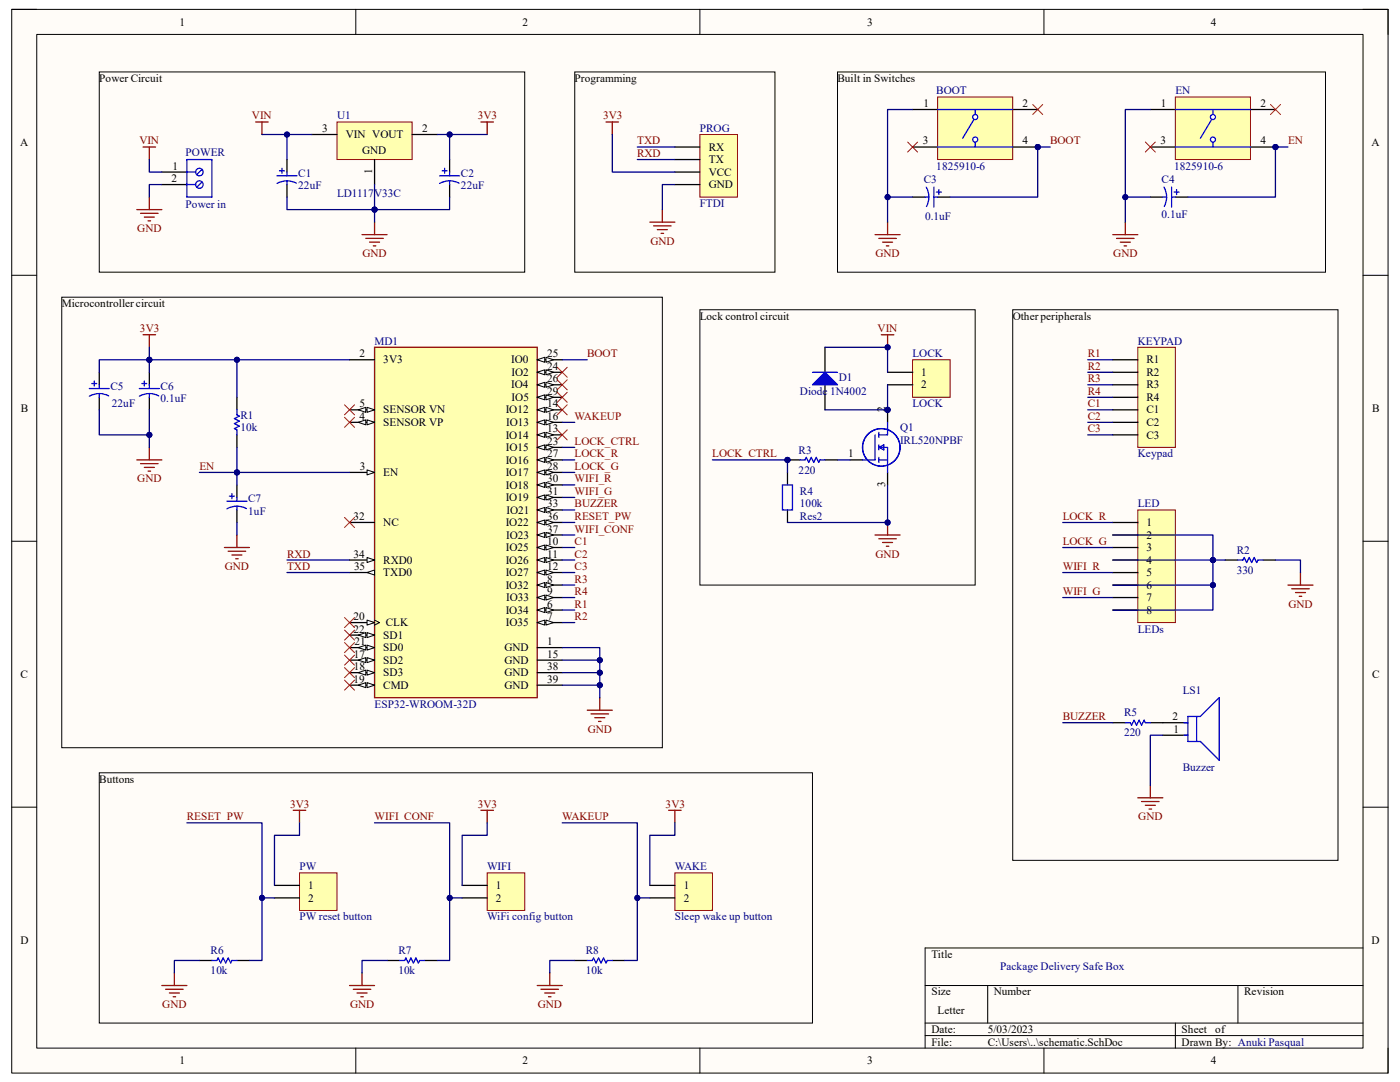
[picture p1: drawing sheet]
<svg xmlns="http://www.w3.org/2000/svg" width="279mm" height="216mm" viewBox="0 0 279 216" stroke-linecap="round" stroke-linejoin="round" font-family="sans-serif">
<path d="M2.3 1.9h274.7v212.2h-274.7z" fill-rule="evenodd" fill="#fffcf8"/>
<path d="M2.3 1.9h274.7v212.2h-274.7z" fill="none" stroke="#000" stroke-width=".2"/>
<path d="M7.3 6.9h264.7v202.2h-264.7z" fill-rule="evenodd" fill="#fffcf8"/>
<g fill="none" stroke="#000" stroke-width=".2">
<path d="M2.3 1.9h5M7.3 6.9h264.7v202.2h-264.7zM71 1.9v5M139.7 1.9v5M208.3 1.9v5M272 1.9h5v5M2.3 54.9h5M272 54.9h5M2.3 108h5M272 108h5M2.3 161.1h5M272 161.1h5"/>
<path d="M184.6 196.6h87.4M197.1 196.6v7.5M247.1 196.6v7.5M272 189.2h-87.4v19.9M71 209.1v5M139.7 209.1v5M184.6 204.1h87.4M184.6 206.6h87.4M208.3 209.1v5M234.6 204.1v5M277 209.1v5"/>
</g>
<path d="M74.8 69.3h32.4v69.9h-32.4z" fill-rule="evenodd" fill="#ffffb0"/>
<path d="M74.8 69.3h32.4v69.9h-32.4z" fill="none" stroke="#800000" stroke-width=".25"/>
<path d="M69.8 71.8h5M69.8 81.8h5" fill="none" stroke="#000" stroke-width=".25"/>
<path d="M73.2 81.3l1.6 .5-1.6 .5z" fill="#f8fcff"/>
<path d="M73.2 81.3l1.6 .5-1.6 .5z" fill="none" stroke="#000" stroke-width=".2"/>
<path d="M71.5 81.8l1.5-.5v1z" fill="#f8fcff"/>
<path d="M71.5 81.8l1.5-.5v1z" fill="none" stroke="#000" stroke-width=".2"/>
<path d="M69.8 84.3h5" fill="none" stroke="#000" stroke-width=".25"/>
<path d="M73.2 83.8l1.6 .5-1.6 .5z" fill="#f8fcff"/>
<path d="M73.2 83.8l1.6 .5-1.6 .5z" fill="none" stroke="#000" stroke-width=".2"/>
<path d="M71.5 84.3l1.5-.5v1z" fill="#f8fcff"/>
<path d="M71.5 84.3l1.5-.5v1z" fill="none" stroke="#000" stroke-width=".2"/>
<path d="M107.2 71.8h5" fill="none" stroke="#000" stroke-width=".25"/>
<path d="M107.2 71.8l1.5-.5v1z" fill="#f8fcff"/>
<path d="M107.2 71.8l1.5-.5v1z" fill="none" stroke="#000" stroke-width=".2"/>
<path d="M109 71.3l1.5 .5-1.5 .5z" fill="#f8fcff"/>
<path d="M109 71.3l1.5 .5-1.5 .5z" fill="none" stroke="#000" stroke-width=".2"/>
<path d="M107.2 74.3h5" fill="none" stroke="#000" stroke-width=".25"/>
<path d="M107.2 74.3l1.5-.5v1z" fill="#f8fcff"/>
<path d="M107.2 74.3l1.5-.5v1z" fill="none" stroke="#000" stroke-width=".2"/>
<path d="M109 73.8l1.5 .5-1.5 .5z" fill="#f8fcff"/>
<path d="M109 73.8l1.5 .5-1.5 .5z" fill="none" stroke="#000" stroke-width=".2"/>
<path d="M107.2 76.8h5" fill="none" stroke="#000" stroke-width=".25"/>
<path d="M107.2 76.8l1.5-.5v1z" fill="#f8fcff"/>
<path d="M107.2 76.8l1.5-.5v1z" fill="none" stroke="#000" stroke-width=".2"/>
<path d="M109 76.3l1.5 .5-1.5 .5z" fill="#f8fcff"/>
<path d="M109 76.3l1.5 .5-1.5 .5z" fill="none" stroke="#000" stroke-width=".2"/>
<path d="M107.2 79.3h5" fill="none" stroke="#000" stroke-width=".25"/>
<path d="M107.2 79.3l1.5-.5v1z" fill="#f8fcff"/>
<path d="M107.2 79.3l1.5-.5v1z" fill="none" stroke="#000" stroke-width=".2"/>
<path d="M109 78.8l1.5 .5-1.5 .5z" fill="#f8fcff"/>
<path d="M109 78.8l1.5 .5-1.5 .5z" fill="none" stroke="#000" stroke-width=".2"/>
<path d="M107.2 81.8h5" fill="none" stroke="#000" stroke-width=".25"/>
<path d="M107.2 81.8l1.5-.5v1z" fill="#f8fcff"/>
<path d="M107.2 81.8l1.5-.5v1z" fill="none" stroke="#000" stroke-width=".2"/>
<path d="M109 81.3l1.5 .5-1.5 .5z" fill="#f8fcff"/>
<path d="M109 81.3l1.5 .5-1.5 .5z" fill="none" stroke="#000" stroke-width=".2"/>
<path d="M107.2 84.3h5" fill="none" stroke="#000" stroke-width=".25"/>
<path d="M107.2 84.3l1.5-.5v1z" fill="#f8fcff"/>
<path d="M107.2 84.3l1.5-.5v1z" fill="none" stroke="#000" stroke-width=".2"/>
<path d="M109 83.8l1.5 .5-1.5 .5z" fill="#f8fcff"/>
<path d="M109 83.8l1.5 .5-1.5 .5z" fill="none" stroke="#000" stroke-width=".2"/>
<path d="M107.2 86.8h5" fill="none" stroke="#000" stroke-width=".25"/>
<path d="M107.2 86.8l1.5-.5v1z" fill="#f8fcff"/>
<path d="M107.2 86.8l1.5-.5v1z" fill="none" stroke="#000" stroke-width=".2"/>
<path d="M109 86.3l1.5 .5-1.5 .5z" fill="#f8fcff"/>
<path d="M109 86.3l1.5 .5-1.5 .5z" fill="none" stroke="#000" stroke-width=".2"/>
<path d="M107.2 89.3h5" fill="none" stroke="#000" stroke-width=".25"/>
<path d="M107.2 89.3l1.5-.5v1z" fill="#f8fcff"/>
<path d="M107.2 89.3l1.5-.5v1z" fill="none" stroke="#000" stroke-width=".2"/>
<path d="M109 88.8l1.5 .5-1.5 .5z" fill="#f8fcff"/>
<path d="M109 88.8l1.5 .5-1.5 .5z" fill="none" stroke="#000" stroke-width=".2"/>
<path d="M107.2 91.8h5" fill="none" stroke="#000" stroke-width=".25"/>
<path d="M107.2 91.8l1.5-.5v1z" fill="#f8fcff"/>
<path d="M107.2 91.8l1.5-.5v1z" fill="none" stroke="#000" stroke-width=".2"/>
<path d="M109 91.3l1.5 .5-1.5 .5z" fill="#f8fcff"/>
<path d="M109 91.3l1.5 .5-1.5 .5z" fill="none" stroke="#000" stroke-width=".2"/>
<path d="M107.2 94.3h5" fill="none" stroke="#000" stroke-width=".25"/>
<path d="M107.2 94.3l1.5-.5v1z" fill="#f8fcff"/>
<path d="M107.2 94.3l1.5-.5v1z" fill="none" stroke="#000" stroke-width=".2"/>
<path d="M109 93.8l1.5 .5-1.5 .5z" fill="#f8fcff"/>
<path d="M109 93.8l1.5 .5-1.5 .5z" fill="none" stroke="#000" stroke-width=".2"/>
<path d="M107.2 96.8h5" fill="none" stroke="#000" stroke-width=".25"/>
<path d="M107.2 96.8l1.5-.5v1z" fill="#f8fcff"/>
<path d="M107.2 96.8l1.5-.5v1z" fill="none" stroke="#000" stroke-width=".2"/>
<path d="M109 96.3l1.5 .5-1.5 .5z" fill="#f8fcff"/>
<path d="M109 96.3l1.5 .5-1.5 .5z" fill="none" stroke="#000" stroke-width=".2"/>
<path d="M107.2 99.3h5" fill="none" stroke="#000" stroke-width=".25"/>
<path d="M107.2 99.3l1.5-.5v1z" fill="#f8fcff"/>
<path d="M107.2 99.3l1.5-.5v1z" fill="none" stroke="#000" stroke-width=".2"/>
<path d="M109 98.8l1.5 .5-1.5 .5z" fill="#f8fcff"/>
<path d="M109 98.8l1.5 .5-1.5 .5z" fill="none" stroke="#000" stroke-width=".2"/>
<path d="M107.2 101.8h5" fill="none" stroke="#000" stroke-width=".25"/>
<path d="M107.2 101.8l1.5-.5v1z" fill="#f8fcff"/>
<path d="M107.2 101.8l1.5-.5v1z" fill="none" stroke="#000" stroke-width=".2"/>
<path d="M109 101.3l1.5 .5-1.5 .5z" fill="#f8fcff"/>
<path d="M109 101.3l1.5 .5-1.5 .5z" fill="none" stroke="#000" stroke-width=".2"/>
<path d="M107.2 104.3h5" fill="none" stroke="#000" stroke-width=".25"/>
<path d="M107.2 104.3l1.5-.5v.9z" fill="#f8fcff"/>
<path d="M107.2 104.3l1.5-.5v.9z" fill="none" stroke="#000" stroke-width=".2"/>
<path d="M109 103.8l1.5 .5-1.5 .4z" fill="#f8fcff"/>
<path d="M109 103.8l1.5 .5-1.5 .4z" fill="none" stroke="#000" stroke-width=".2"/>
<path d="M107.2 106.7h5" fill="none" stroke="#000" stroke-width=".25"/>
<path d="M107.2 106.7l1.5-.4v.9z" fill="#f8fcff"/>
<path d="M107.2 106.7l1.5-.4v.9z" fill="none" stroke="#000" stroke-width=".2"/>
<path d="M109 106.3l1.5 .4-1.5 .5z" fill="#f8fcff"/>
<path d="M109 106.3l1.5 .4-1.5 .5z" fill="none" stroke="#000" stroke-width=".2"/>
<path d="M107.2 109.2h5" fill="none" stroke="#000" stroke-width=".25"/>
<path d="M107.2 109.2l1.5-.5v1z" fill="#f8fcff"/>
<path d="M107.2 109.2l1.5-.5v1z" fill="none" stroke="#000" stroke-width=".2"/>
<path d="M109 108.7l1.5 .5-1.5 .5z" fill="#f8fcff"/>
<path d="M109 108.7l1.5 .5-1.5 .5z" fill="none" stroke="#000" stroke-width=".2"/>
<path d="M107.2 111.7h5" fill="none" stroke="#000" stroke-width=".25"/>
<path d="M107.2 111.7l1.5-.5v1z" fill="#f8fcff"/>
<path d="M107.2 111.7l1.5-.5v1z" fill="none" stroke="#000" stroke-width=".2"/>
<path d="M109 111.2l1.5 .5-1.5 .5z" fill="#f8fcff"/>
<path d="M109 111.2l1.5 .5-1.5 .5z" fill="none" stroke="#000" stroke-width=".2"/>
<path d="M107.2 114.2h5" fill="none" stroke="#000" stroke-width=".25"/>
<path d="M107.2 114.2l1.5-.5v1z" fill="#f8fcff"/>
<path d="M107.2 114.2l1.5-.5v1z" fill="none" stroke="#000" stroke-width=".2"/>
<path d="M109 113.7l1.5 .5-1.5 .5z" fill="#f8fcff"/>
<path d="M109 113.7l1.5 .5-1.5 .5z" fill="none" stroke="#000" stroke-width=".2"/>
<path d="M107.2 116.7h5" fill="none" stroke="#000" stroke-width=".25"/>
<path d="M107.2 116.7l1.5-.5v1z" fill="#f8fcff"/>
<path d="M107.2 116.7l1.5-.5v1z" fill="none" stroke="#000" stroke-width=".2"/>
<path d="M109 116.2l1.5 .5-1.5 .5z" fill="#f8fcff"/>
<path d="M109 116.2l1.5 .5-1.5 .5z" fill="none" stroke="#000" stroke-width=".2"/>
<path d="M107.2 119.2h5" fill="none" stroke="#000" stroke-width=".25"/>
<path d="M107.2 119.2l1.5-.5v1z" fill="#f8fcff"/>
<path d="M107.2 119.2l1.5-.5v1z" fill="none" stroke="#000" stroke-width=".2"/>
<path d="M109 118.7l1.5 .5-1.5 .5z" fill="#f8fcff"/>
<path d="M109 118.7l1.5 .5-1.5 .5z" fill="none" stroke="#000" stroke-width=".2"/>
<path d="M107.2 121.7h5" fill="none" stroke="#000" stroke-width=".25"/>
<path d="M107.2 121.7l1.5-.5v1z" fill="#f8fcff"/>
<path d="M107.2 121.7l1.5-.5v1z" fill="none" stroke="#000" stroke-width=".2"/>
<path d="M109 121.2l1.5 .5-1.5 .5z" fill="#f8fcff"/>
<path d="M109 121.2l1.5 .5-1.5 .5z" fill="none" stroke="#000" stroke-width=".2"/>
<path d="M107.2 124.2h5" fill="none" stroke="#000" stroke-width=".25"/>
<path d="M107.2 124.2l1.5-.5v1z" fill="#f8fcff"/>
<path d="M107.2 124.2l1.5-.5v1z" fill="none" stroke="#000" stroke-width=".2"/>
<path d="M109 123.7l1.5 .5-1.5 .5z" fill="#f8fcff"/>
<path d="M109 123.7l1.5 .5-1.5 .5z" fill="none" stroke="#000" stroke-width=".2"/>
<path d="M69.8 94.3h5" fill="none" stroke="#000" stroke-width=".25"/>
<path d="M73.3 93.8l1.5 .5-1.5 .5z" fill="#f8fcff"/>
<path d="M73.3 93.8l1.5 .5-1.5 .5z" fill="none" stroke="#000" stroke-width=".2"/>
<path d="M69.8 104.3h5M69.8 111.7h5" fill="none" stroke="#000" stroke-width=".25"/>
<path d="M73.3 111.2l1.5 .5-1.5 .5z" fill="#f8fcff"/>
<path d="M73.3 111.2l1.5 .5-1.5 .5z" fill="none" stroke="#000" stroke-width=".2"/>
<path d="M69.8 124.2h5" fill="none" stroke="#000" stroke-width=".25"/>
<path d="M73.3 123.7l1.5 .5-1.5 .5z" fill="#f8fcff"/>
<path d="M73.3 123.7l1.5 .5-1.5 .5zM74.8 123.7l1 .5-1 .5" fill="none" stroke="#000" stroke-width=".2"/>
<path d="M69.8 136.7h5" fill="none" stroke="#000" stroke-width=".25"/>
<path d="M73.3 136.2l1.5 .5-1.5 .5z" fill="#f8fcff"/>
<path d="M73.3 136.2l1.5 .5-1.5 .5z" fill="none" stroke="#000" stroke-width=".2"/>
<path d="M71.5 136.7l1.5-.5v1z" fill="#f8fcff"/>
<path d="M71.5 136.7l1.5-.5v1z" fill="none" stroke="#000" stroke-width=".2"/>
<path d="M69.8 126.7h5" fill="none" stroke="#000" stroke-width=".25"/>
<path d="M73.3 126.2l1.5 .5-1.5 .5z" fill="#f8fcff"/>
<path d="M73.3 126.2l1.5 .5-1.5 .5z" fill="none" stroke="#000" stroke-width=".2"/>
<path d="M71.5 126.7l1.5-.5v1z" fill="#f8fcff"/>
<path d="M71.5 126.7l1.5-.5v1z" fill="none" stroke="#000" stroke-width=".2"/>
<path d="M69.8 129.2h5" fill="none" stroke="#000" stroke-width=".25"/>
<path d="M73.3 128.7l1.5 .5-1.5 .5z" fill="#f8fcff"/>
<path d="M73.3 128.7l1.5 .5-1.5 .5z" fill="none" stroke="#000" stroke-width=".2"/>
<path d="M71.5 129.2l1.5-.5v1z" fill="#f8fcff"/>
<path d="M71.5 129.2l1.5-.5v1z" fill="none" stroke="#000" stroke-width=".2"/>
<path d="M69.8 131.7h5" fill="none" stroke="#000" stroke-width=".25"/>
<path d="M73.3 131.2l1.5 .5-1.5 .5z" fill="#f8fcff"/>
<path d="M73.3 131.2l1.5 .5-1.5 .5z" fill="none" stroke="#000" stroke-width=".2"/>
<path d="M71.5 131.7l1.5-.5v1z" fill="#f8fcff"/>
<path d="M71.5 131.7l1.5-.5v1z" fill="none" stroke="#000" stroke-width=".2"/>
<path d="M69.8 134.2h5" fill="none" stroke="#000" stroke-width=".25"/>
<path d="M73.3 133.7l1.5 .5-1.5 .5z" fill="#f8fcff"/>
<path d="M73.3 133.7l1.5 .5-1.5 .5z" fill="none" stroke="#000" stroke-width=".2"/>
<path d="M71.5 134.2l1.5-.5v1z" fill="#f8fcff"/>
<path d="M71.5 134.2l1.5-.5v1z" fill="none" stroke="#000" stroke-width=".2"/>
<path d="M69.8 114.2h5" fill="none" stroke="#000" stroke-width=".25"/>
<path d="M73.3 114.2l1.5-.5v1z" fill="#f8fcff"/>
<path d="M19.8 14.4h84.9v39.9h-84.9zM73.3 114.2l1.5-.5v1z" fill="none" stroke="#000" stroke-width=".2"/>
<path d="M47.3 79.3v2.5M47.3 86.8v2.5M107.2 129.2h5M107.2 131.7h5M107.2 134.2h5M107.2 136.7h5" fill="none" stroke="#000" stroke-width=".25"/>
<g fill="none" stroke="#800000" stroke-width=".25">
<path d="M51 24.3h2.5M52.3 24.3v2.5M96 24.3h2.5M97.2 24.3v2.5M72.3 46.8h4.9M73 47.6h3.5M73.7 48.3h2M74.5 49.1h.5M74.8 44.3v2.5M28.6 66.8h2.4M29.8 66.8v2.5M27.3 91.8h5"/>
<path d="M28.1 92.5h3.4M28.8 93.3h2M29.6 94h.5M29.8 89.3v2.5M44.8 109.2h5M45.5 110h3.5M46.3 110.7h2M47 111.5h.5M47.3 106.7v2.5M119.7 139.2v2.5M117.2 141.7h5M118 142.5h3.4"/>
<path d="M118.7 143.2h2M119.4 144h.5"/>
</g>
<path d="M47.3 81.8v1l.5 .2-1 .5 1 .5-1 .5 1 .5-1 .5 .5 .3v1" fill="none" stroke="#00f" stroke-width=".25"/>
<path d="M68.8 103.3l2 2M70.8 103.3l-2 2" fill="none" stroke="#f00" stroke-width=".2"/>
<path d="M139.7 26.8h7.5v12.5h-7.5z" fill-rule="evenodd" fill="#ffffb0"/>
<path d="M139.7 26.8h7.5v12.5h-7.5z" fill="none" stroke="#800000" stroke-width=".2"/>
<path d="M134.7 29.3h5M134.7 31.8h5M134.7 34.3h5M134.7 36.8h5" fill="none" stroke="#000" stroke-width=".25"/>
<path d="M120.9 24.3h2.5M122.2 24.3v2.5M129.7 44.3h5M130.4 45.1h3.5M131.2 45.8h2M131.9 46.6h.5M132.2 41.8v2.5M174.6 46.8h5M175.4 47.6h3.5M176.1 48.3h2M176.9 49.1h.5M177.1 44.3v2.5" fill="none" stroke="#800000" stroke-width=".25"/>
<path d="M114.7 14.4h40v39.9h-40z" fill="none" stroke="#000" stroke-width=".2"/>
<circle cx="207.1" cy="29.3" r=".5" fill="#000080"/>
<circle cx="207.1" cy="29.3" r=".5" fill="none" stroke="#000080" stroke-width=".2"/>
<path d="M182.1 21.9h5M182.1 29.3h5M202.1 21.9h5M202.1 29.3h5" fill="none" stroke="#000" stroke-width=".25"/>
<circle cx="207.1" cy="29.3" r=".5" fill="#000080"/>
<circle cx="207.1" cy="29.3" r=".5" fill="none" stroke="#000080" stroke-width=".2"/>
<path d="M187.1 19.4h15v12.4h-15z" fill-rule="evenodd" fill="#ffffb0"/>
<path d="M187.1 19.4h15v12.4h-15z" fill="none" stroke="#800000" stroke-width=".2"/>
<path d="M187.1 21.9h15M187.1 29.3h15M194.6 28.3v1" fill="none" stroke="#00f" stroke-width=".25"/>
<circle cx="194.6" cy="27.8" r=".5" fill="#fff"/>
<circle cx="194.6" cy="27.8" r=".5" fill="none" stroke="#00f" stroke-width=".25"/>
<circle cx="194.6" cy="23.4" r=".5" fill="#fff"/>
<g fill="none" stroke="#00f" stroke-width=".25">
<path d="M194.4 23.8l-2.3 3.8M194.6 21.9v.9"/>
<circle cx="194.6" cy="23.4" r=".5"/>
</g>
<path d="M181.1 28.3l2 2M183.1 28.3l-2 2M206.1 20.8l2 2M208.1 20.8l-2 2" fill="none" stroke="#f00" stroke-width=".2"/>
<path d="M222.1 46.8h5M222.8 47.6h3.5M223.6 48.3h2M224.3 49.1h.5M224.6 44.3v2.5" fill="none" stroke="#800000" stroke-width=".25"/>
<circle cx="254.5" cy="29.3" r=".5" fill="#000080"/>
<circle cx="254.5" cy="29.3" r=".5" fill="none" stroke="#000080" stroke-width=".2"/>
<path d="M229.6 21.9h5M229.6 29.3h5M249.6 21.9h4.9M249.6 29.3h4.9" fill="none" stroke="#000" stroke-width=".25"/>
<circle cx="254.5" cy="29.3" r=".5" fill="#000080"/>
<circle cx="254.5" cy="29.3" r=".5" fill="none" stroke="#000080" stroke-width=".2"/>
<path d="M234.6 19.4h15v12.4h-15z" fill-rule="evenodd" fill="#ffffb0"/>
<path d="M234.6 19.4h15v12.4h-15z" fill="none" stroke="#800000" stroke-width=".2"/>
<path d="M234.6 21.9h15M234.6 29.3h15M242.1 28.3v1" fill="none" stroke="#00f" stroke-width=".25"/>
<circle cx="242.1" cy="27.8" r=".5" fill="#fff"/>
<circle cx="242.1" cy="27.8" r=".5" fill="none" stroke="#00f" stroke-width=".25"/>
<circle cx="242.1" cy="23.4" r=".5" fill="#fff"/>
<g fill="none" stroke="#00f" stroke-width=".25">
<path d="M241.8 23.8l-2.2 3.8M242.1 21.9v.9"/>
<circle cx="242.1" cy="23.4" r=".5"/>
</g>
<g fill="none" stroke="#f00" stroke-width=".2">
<path d="M228.6 28.3l2 2M230.6 28.3l-2 2M253.5 20.8l2 2M255.5 20.8l-2 2M68.8 80.8l2 2M68.8 83.3l2 2M70.8 80.8l-2 2M70.8 83.3l-2 2M68.8 123.2l2 2M68.8 125.7l2 2M68.8 128.2l2 2M68.8 130.7l2 2"/>
<path d="M68.8 133.2l2 2M68.8 135.7l2 2M70.8 123.2l-2 2M70.8 125.7l-2 2M70.8 128.2l-2 2M70.8 130.7l-2 2M70.8 133.2l-2 2M70.8 135.7l-2 2"/>
</g>
<path d="M167.1 14.4h97.4v39.9h-97.4z" fill="none" stroke="#000" stroke-width=".2"/>
<path d="M227.1 69.3h7.5v20h-7.5z" fill-rule="evenodd" fill="#ffffb0"/>
<path d="M227.1 69.3h7.5v20h-7.5z" fill="none" stroke="#800000" stroke-width=".2"/>
<path d="M222.1 71.8h5M222.1 74.3h5M222.1 76.8h5M222.1 79.3h5M222.1 81.8h5M222.1 84.3h5M222.1 86.8h5" fill="none" stroke="#000" stroke-width=".25"/>
<path d="M227.1 101.8h7.5v22.4h-7.5z" fill-rule="evenodd" fill="#ffffb0"/>
<path d="M227.1 101.8h7.5v22.4h-7.5z" fill="none" stroke="#800000" stroke-width=".2"/>
<path d="M222.1 104.3h5M222.1 106.8h5M222.1 109.3h5M222.1 111.7h5M222.1 114.2h5M222.1 116.7h5M222.1 119.2h5M244.6 111.7h2.5M252.1 111.7h2.4M222.1 121.7h5" fill="none" stroke="#000" stroke-width=".25"/>
<path d="M247.1 111.7h1l.2-.5 .5 1 .5-1 .5 1 .5-1 .5 1 .2-.5h1.1" fill="none" stroke="#00f" stroke-width=".25"/>
<path d="M257 116.7h5M257.8 117.5h3.5M258.5 118.2h2M259.3 119h.5M259.5 114.2v2.5" fill="none" stroke="#800000" stroke-width=".25"/>
<circle cx="177.1" cy="81.8" r=".5" fill="#000080"/>
<circle cx="177.1" cy="81.8" r=".5" fill="none" stroke="#000080" stroke-width=".2"/>
<path d="M169.6 91.8h2.5M177.1 81.8v2.5" fill="none" stroke="#000" stroke-width=".25"/>
<circle cx="177.1" cy="81.8" r=".5" fill="#000080"/>
<circle cx="177.1" cy="81.8" r=".5" fill="none" stroke="#000080" stroke-width=".2"/>
<path d="M177.1 94.3v2.5" fill="none" stroke="#000" stroke-width=".25"/>
<g fill="none" stroke="#00f" stroke-width=".25">
<path d="M174.6 86.8v5h-2.5M175.4 89.3h1.7v5M175.4 91.8h1.7M175.4 86.3v1M175.4 88.8v1M175.4 91.3v1M175.4 89.3l1-.5v1zM177.1 84.3v2.5h-1.7"/>
<circle cx="175.9" cy="89.3" r="3.7"/>
</g>
<path d="M175.9 66.8h2.5M177.1 66.8v2.5" fill="none" stroke="#800000" stroke-width=".25"/>
<circle cx="177.1" cy="69.3" r=".5" fill="#000080"/>
<circle cx="177.1" cy="69.3" r=".5" fill="none" stroke="#000080" stroke-width=".2"/>
<path d="M182.1 71.8h7.5v7.5h-7.5z" fill-rule="evenodd" fill="#ffffb0"/>
<path d="M182.1 71.8h7.5v7.5h-7.5z" fill="none" stroke="#800000" stroke-width=".2"/>
<path d="M177.1 74.3h5M177.1 76.8h5" fill="none" stroke="#000" stroke-width=".25"/>
<path d="M174.6 106.8h5M175.4 107.5h3.5M176.1 108.2h2M176.9 109h.5M177.1 104.3v2.5" fill="none" stroke="#800000" stroke-width=".25"/>
<circle cx="177.1" cy="104.3" r=".5" fill="#000080"/>
<circle cx="177.1" cy="104.3" r=".5" fill="none" stroke="#000080" stroke-width=".2"/>
<path d="M157.2 94.3v2.5M157.2 101.8v2.5" fill="none" stroke="#000" stroke-width=".25"/>
<path d="M156.2 96.8h2v5h-2z" fill="none" stroke="#00f" stroke-width=".25"/>
<circle cx="157.2" cy="91.8" r=".5" fill="#000080"/>
<circle cx="157.2" cy="91.8" r=".5" fill="none" stroke="#000080" stroke-width=".2"/>
<path d="M157.2 91.8h2.5" fill="none" stroke="#000" stroke-width=".25"/>
<circle cx="157.2" cy="91.8" r=".5" fill="#000080"/>
<circle cx="157.2" cy="91.8" r=".5" fill="none" stroke="#000080" stroke-width=".2"/>
<g fill="none" stroke="#000" stroke-width=".25">
<path d="M57.3 31.8v2.5M57.3 36.8v2.5M89.7 31.8v2.5M89.7 36.8v2.5M182.1 39.3h2.5M187.1 39.3h2.5M229.6 39.3h2.5M234.6 39.3h2.5M19.8 74.3v2.5M19.8 79.3v2.5M29.8 74.3v2.5M29.8 79.3v2.5"/>
<path d="M47.3 96.8v2.5M164.6 91.8h2.5M47.3 101.8v2.5M222.1 144.2h2.5M229.6 144.2h7.5M232.1 146.7h5M39.8 191.7h2.5M47.3 191.7h2.5M77.2 191.7h2.5M84.7 191.7h2.5"/>
</g>
<g fill="none" stroke="#00f" stroke-width=".25">
<path d="M55.3 35.1h4M55.8 34.1h1M56.3 33.6v1M57.3 36.1l1.1 .2 .8 .2M57.3 36.1l-.9 .1-1.1 .4M57.3 34.3v.8M57.3 36.1v.7M87.7 35.1h4M88.2 34.1h1M88.7 33.6v1M89.7 36.1l.8 .1 1.1 .3M89.7 36.1l-.8 .1-1.1 .4"/>
<path d="M89.7 34.3v.8M89.7 36.1v.7M184.6 39.3h.8M184.8 37.3l.4 .8 .2 1.2M185.4 39.3l-.1 .8-.4 1.1M186.4 39.3h.7M186.4 37.3v4M186.9 38.3h1M187.4 37.8v1M232.1 39.3h.7M232.3 37.3l.3 .8 .2 1.2M232.8 39.3l-.1 .8-.4 1.1"/>
<path d="M233.8 37.3v4M233.8 39.3h.8M234.3 38.3h1M234.8 37.8v1M17.8 77.5h4M18.3 76.5h1M18.8 76v1M19.8 78.5l.8 .1 1.1 .4M19.8 78.5l-1.2 .2-.8 .4M19.8 76.8v.7M19.8 78.5v.8M27.8 77.5h4"/>
<path d="M28.3 76.5h1M28.8 76v1M29.8 78.5l.8 .1 1.1 .4M29.8 78.5l-1.2 .2-.8 .4M29.8 76.8v.7M29.8 78.5v.8M45.8 99h1M46.3 98.5v1M47.3 99.3v.7M159.7 91.8h.9l.3-.5 .5 1 .5-1 .5 1 .5-1 .5 1 .3-.5h.9M45.3 100h4M47.3 101l1.1 .2 .8 .3"/>
<path d="M47.3 101l-1.2 .2-.8 .3M47.3 101v.8M224.6 144.2h1l.2 .5 .5-1 .5 1 .5-1 .5 1 .5-1 .3 .5h1M236.3 146.7h.8M236.3 144.2h.8M237.1 143h2.5l3.7-3.8v12.5l-3.7-3.7h-2.5zM238.8 143v5M42.3 191.7h1l.2-.5 .5 1 .5-1 .5 1 .5-1 .5 1 .3-.5h1M79.7 191.7h1.1l.2-.5 .5 1 .5-1 .5 1 .5-1 .5 1 .2-.5h1"/>
</g>
<path d="M12.3 59.3h119.9v89.9h-119.9zM139.7 61.8h54.9v54.9h-54.9zM202.1 61.8h64.9v109.9h-64.9zM19.8 154.2h142.3v49.9h-142.3z" fill="none" stroke="#000" stroke-width=".2"/>
<g fill="none" stroke="#800000" stroke-width=".25">
<path d="M28.6 29.3h2.4M29.8 29.3v2.5M29.8 39.3v2.5M27.3 41.8h5M28.1 42.6h3.4M28.8 43.3h2M29.6 44.1h.5M227.1 159.2h5M227.8 159.9h3.5M229.6 156.7v2.5M58.5 161.7h2.5M59.8 161.7v2.5"/>
<path d="M96 161.7h2.5M97.2 161.7v2.5M228.6 160.7h2M229.3 161.4h.5M32.3 196.6h5M33.1 197.4h3.4M33.8 198.1h2M34.6 198.9h.5M34.8 194.2v2.4M69.8 196.6h5M70.5 197.4h3.5M71.3 198.1h2"/>
<path d="M72 198.9h.5M72.3 194.2v2.4"/>
</g>
<path d="M111.2 73.3l2 2M111.2 75.8l2 2M111.2 78.3l2 2M113.2 73.3l-2 2M113.2 75.8l-2 2M113.2 78.3l-2 2M111.2 80.8l2 2M111.2 85.8l2 2M113.2 80.8l-2 2M113.2 85.8l-2 2" fill="none" stroke="#f00" stroke-width=".2"/>
<path d="M59.8 174.2h7.5v7.5h-7.5z" fill-rule="evenodd" fill="#ffffb0"/>
<path d="M59.8 174.2h7.5v7.5h-7.5z" fill="none" stroke="#800000" stroke-width=".2"/>
<path d="M54.8 176.7h5M54.8 179.2h5" fill="none" stroke="#000" stroke-width=".25"/>
<path d="M97.2 174.2h7.5v7.5h-7.5z" fill-rule="evenodd" fill="#ffffb0"/>
<path d="M97.2 174.2h7.5v7.5h-7.5z" fill="none" stroke="#800000" stroke-width=".2"/>
<path d="M92.2 176.7h5M92.2 179.2h5M114.7 191.7h2.5M122.2 191.7h2.5" fill="none" stroke="#000" stroke-width=".25"/>
<path d="M117.2 191.7h1l.2-.5 .6 1 .5-1 .5 1 .4-1 .5 1 .3-.5h1" fill="none" stroke="#00f" stroke-width=".25"/>
<path d="M133.4 161.7h2.5M134.7 161.7v2.5M107.2 196.6h5M108 197.4h3.5M108.7 198.1h2M109.5 198.9h.5M109.7 194.2v2.4" fill="none" stroke="#800000" stroke-width=".25"/>
<path d="M134.7 174.2h7.5v7.5h-7.5z" fill-rule="evenodd" fill="#ffffb0"/>
<path d="M134.7 174.2h7.5v7.5h-7.5z" fill="none" stroke="#800000" stroke-width=".2"/>
<path d="M164.6 69.3v5M164.6 76.8v5M129.7 176.7h5M129.7 179.2h5" fill="none" stroke="#000" stroke-width=".25"/>
<path d="M162.1 76.8l2.5-2.5 2.5 2.5z" fill="#00f"/>
<path d="M162.1 76.8l2.5-2.5 2.5 2.5zM162.1 74.3h5" fill="none" stroke="#00f" stroke-width=".25"/>
<path d="M67.3 24.3h14.9v7.5h-14.9z" fill-rule="evenodd" fill="#ffffb0"/>
<path d="M67.3 24.3h14.9v7.5h-14.9z" fill="none" stroke="#800000" stroke-width=".2"/>
<path d="M32.3 34.3h5M32.3 36.8h5M62.3 26.8h5M74.8 31.8v5M82.2 26.8h5" fill="none" stroke="#000" stroke-width=".25"/>
<circle cx="39.8" cy="34.3" r=".75" fill="#fff"/>
<g fill="none" stroke="#00f" stroke-width=".25">
<path d="M40.3 33.8l-1 1.1"/>
<circle cx="39.8" cy="34.3" r=".75"/>
</g>
<circle cx="39.8" cy="36.8" r=".75" fill="#fff"/>
<g fill="none" stroke="#00f" stroke-width=".25">
<path d="M37.3 34.3h1.7M37.3 36.8h1.7M37.3 31.8h5v7.5h-5zM40.3 36.3l-1 1.1"/>
<circle cx="39.8" cy="36.8" r=".75"/>
</g>
<path d="M112.2 129.2h7.5v10" fill="none" stroke="#000080" stroke-width=".25"/>
<circle cx="119.7" cy="131.7" r=".5" fill="#000080"/>
<circle cx="119.7" cy="131.7" r=".5" fill="none" stroke="#000080" stroke-width=".2"/>
<circle cx="119.7" cy="134.2" r=".5" fill="#000080"/>
<circle cx="119.7" cy="134.2" r=".5" fill="none" stroke="#000080" stroke-width=".2"/>
<circle cx="119.7" cy="136.7" r=".5" fill="#000080"/>
<circle cx="119.7" cy="136.7" r=".5" fill="none" stroke="#000080" stroke-width=".2"/>
<path d="M112.2 131.7h7.5" fill="none" stroke="#000080" stroke-width=".25"/>
<circle cx="119.7" cy="131.7" r=".5" fill="#000080"/>
<circle cx="119.7" cy="131.7" r=".5" fill="none" stroke="#000080" stroke-width=".2"/>
<path d="M112.2 134.2h7.5" fill="none" stroke="#000080" stroke-width=".25"/>
<circle cx="119.7" cy="134.2" r=".5" fill="#000080"/>
<circle cx="119.7" cy="134.2" r=".5" fill="none" stroke="#000080" stroke-width=".2"/>
<path d="M112.2 136.7h7.5" fill="none" stroke="#000080" stroke-width=".25"/>
<circle cx="119.7" cy="136.7" r=".5" fill="#000080"/>
<circle cx="119.7" cy="136.7" r=".5" fill="none" stroke="#000080" stroke-width=".2"/>
<path d="M29.8 69.3v5" fill="none" stroke="#000080" stroke-width=".25"/>
<circle cx="29.8" cy="71.8" r=".5" fill="#000080"/>
<circle cx="29.8" cy="71.8" r=".5" fill="none" stroke="#000080" stroke-width=".2"/>
<path d="M29.8 71.8h-10v2.5" fill="none" stroke="#000080" stroke-width=".25"/>
<circle cx="29.8" cy="71.8" r=".5" fill="#000080"/>
<circle cx="29.8" cy="71.8" r=".5" fill="none" stroke="#000080" stroke-width=".2"/>
<path d="M29.8 81.8v7.5" fill="none" stroke="#000080" stroke-width=".25"/>
<circle cx="29.8" cy="86.8" r=".5" fill="#000080"/>
<circle cx="29.8" cy="86.8" r=".5" fill="none" stroke="#000080" stroke-width=".2"/>
<path d="M19.8 81.8v5h10" fill="none" stroke="#000080" stroke-width=".25"/>
<circle cx="29.8" cy="86.8" r=".5" fill="#000080"/>
<circle cx="29.8" cy="86.8" r=".5" fill="none" stroke="#000080" stroke-width=".2"/>
<path d="M29.8 71.8h40" fill="none" stroke="#000080" stroke-width=".25"/>
<circle cx="47.3" cy="71.8" r=".5" fill="#000080"/>
<circle cx="47.3" cy="71.8" r=".5" fill="none" stroke="#000080" stroke-width=".2"/>
<circle cx="29.8" cy="71.8" r=".5" fill="#000080"/>
<circle cx="29.8" cy="71.8" r=".5" fill="none" stroke="#000080" stroke-width=".2"/>
<path d="M47.3 89.3v5h22.5" fill="none" stroke="#000080" stroke-width=".25"/>
<circle cx="47.3" cy="94.3" r=".5" fill="#000080"/>
<circle cx="47.3" cy="94.3" r=".5" fill="none" stroke="#000080" stroke-width=".2"/>
<path d="M47.3 71.8v7.5" fill="none" stroke="#000080" stroke-width=".25"/>
<circle cx="47.3" cy="71.8" r=".5" fill="#000080"/>
<circle cx="47.3" cy="71.8" r=".5" fill="none" stroke="#000080" stroke-width=".2"/>
<path d="M47.3 94.3v2.5M47.3 104.3v2.4" fill="none" stroke="#000080" stroke-width=".25"/>
<circle cx="47.3" cy="94.3" r=".5" fill="#000080"/>
<circle cx="47.3" cy="94.3" r=".5" fill="none" stroke="#000080" stroke-width=".2"/>
<path d="M62.3 26.8h-5v5" fill="none" stroke="#000080" stroke-width=".25"/>
<circle cx="57.3" cy="26.8" r=".5" fill="#000080"/>
<circle cx="57.3" cy="26.8" r=".5" fill="none" stroke="#000080" stroke-width=".2"/>
<path d="M87.2 26.8h2.5v5" fill="none" stroke="#000080" stroke-width=".25"/>
<circle cx="89.7" cy="26.8" r=".5" fill="#000080"/>
<circle cx="89.7" cy="26.8" r=".5" fill="none" stroke="#000080" stroke-width=".2"/>
<path d="M89.7 26.8h7.5" fill="none" stroke="#000080" stroke-width=".25"/>
<circle cx="89.7" cy="26.8" r=".5" fill="#000080"/>
<circle cx="89.7" cy="26.8" r=".5" fill="none" stroke="#000080" stroke-width=".2"/>
<path d="M52.3 26.8h5" fill="none" stroke="#000080" stroke-width=".25"/>
<circle cx="57.3" cy="26.8" r=".5" fill="#000080"/>
<circle cx="57.3" cy="26.8" r=".5" fill="none" stroke="#000080" stroke-width=".2"/>
<path d="M74.8 41.8v2.5" fill="none" stroke="#000080" stroke-width=".25"/>
<circle cx="74.8" cy="41.8" r=".5" fill="#000080"/>
<circle cx="74.8" cy="41.8" r=".5" fill="none" stroke="#000080" stroke-width=".2"/>
<path d="M74.8 36.8v5" fill="none" stroke="#000080" stroke-width=".25"/>
<circle cx="74.8" cy="41.8" r=".5" fill="#000080"/>
<circle cx="74.8" cy="41.8" r=".5" fill="none" stroke="#000080" stroke-width=".2"/>
<path d="M122.2 26.8v7.5h12.5M127.2 29.3h7.5M127.2 31.8h7.5M134.7 36.8h-2.5v5M182.1 39.3h-5v5M57.3 111.7h12.5M57.3 114.2h12.5" fill="none" stroke="#000080" stroke-width=".25"/>
<circle cx="177.1" cy="39.3" r=".5" fill="#000080"/>
<circle cx="177.1" cy="39.3" r=".5" fill="none" stroke="#000080" stroke-width=".2"/>
<path d="M182.1 21.9h-5v17.4" fill="none" stroke="#000080" stroke-width=".25"/>
<circle cx="177.1" cy="39.3" r=".5" fill="#000080"/>
<circle cx="177.1" cy="39.3" r=".5" fill="none" stroke="#000080" stroke-width=".2"/>
<path d="M39.8 94.3h7.5" fill="none" stroke="#000080" stroke-width=".25"/>
<circle cx="47.3" cy="94.3" r=".5" fill="#000080"/>
<circle cx="47.3" cy="94.3" r=".5" fill="none" stroke="#000080" stroke-width=".2"/>
<path d="M209.6 29.3h-2.5v10h-17.5M112.2 71.8h5" fill="none" stroke="#000080" stroke-width=".25"/>
<circle cx="207.1" cy="29.3" r=".5" fill="#000080"/>
<circle cx="207.1" cy="29.3" r=".5" fill="none" stroke="#000080" stroke-width=".2"/>
<path d="M229.6 39.3h-5v5" fill="none" stroke="#000080" stroke-width=".25"/>
<circle cx="224.6" cy="39.3" r=".5" fill="#000080"/>
<circle cx="224.6" cy="39.3" r=".5" fill="none" stroke="#000080" stroke-width=".2"/>
<path d="M229.6 21.9h-5v17.4" fill="none" stroke="#000080" stroke-width=".25"/>
<circle cx="224.6" cy="39.3" r=".5" fill="#000080"/>
<circle cx="224.6" cy="39.3" r=".5" fill="none" stroke="#000080" stroke-width=".2"/>
<path d="M257 29.3h-2.5v10h-17.4" fill="none" stroke="#000080" stroke-width=".25"/>
<circle cx="254.5" cy="29.3" r=".5" fill="#000080"/>
<circle cx="254.5" cy="29.3" r=".5" fill="none" stroke="#000080" stroke-width=".2"/>
<g fill="none" stroke="#000080" stroke-width=".25">
<path d="M217.1 71.8h5M217.1 74.3h5M217.1 76.8h5M217.1 79.3h5M217.1 81.8h5M217.1 84.3h5M217.1 86.8h5M112.2 119.2h2.5M112.2 116.7h2.5M112.2 114.2h2.5M112.2 111.7h2.5M112.2 109.2h2.5"/>
<path d="M222.1 106.8h20v4.9h2.5M254.5 111.7h5v2.5M112.2 121.7h2.5M112.2 124.2h2.5"/>
</g>
<circle cx="242.1" cy="111.8" r=".5" fill="#000080"/>
<circle cx="242.1" cy="111.8" r=".5" fill="none" stroke="#000080" stroke-width=".2"/>
<path d="M222.1 111.7h20" fill="none" stroke="#000080" stroke-width=".25"/>
<circle cx="242.1" cy="111.8" r=".5" fill="#000080"/>
<circle cx="242.1" cy="111.8" r=".5" fill="none" stroke="#000080" stroke-width=".2"/>
<path d="M242.1 111.7v5h-20" fill="none" stroke="#000080" stroke-width=".25"/>
<circle cx="242.1" cy="116.7" r=".5" fill="#000080"/>
<circle cx="242.1" cy="116.7" r=".5" fill="none" stroke="#000080" stroke-width=".2"/>
<circle cx="242.1" cy="111.8" r=".5" fill="#000080"/>
<circle cx="242.1" cy="111.8" r=".5" fill="none" stroke="#000080" stroke-width=".2"/>
<path d="M242.1 116.7v5h-20" fill="none" stroke="#000080" stroke-width=".25"/>
<circle cx="242.1" cy="116.7" r=".5" fill="#000080"/>
<circle cx="242.1" cy="116.7" r=".5" fill="none" stroke="#000080" stroke-width=".2"/>
<path d="M112.2 91.8h2.5M112.2 94.3h2.5M112.2 96.8h2.5M112.2 99.3h2.5M177.1 96.8v7.5h-19.9M212.1 104.3h10M212.1 109.3h10M212.1 114.2h10M212.1 119.2h10" fill="none" stroke="#000080" stroke-width=".25"/>
<circle cx="177.1" cy="104.3" r=".5" fill="#000080"/>
<circle cx="177.1" cy="104.3" r=".5" fill="none" stroke="#000080" stroke-width=".2"/>
<path d="M112.2 89.3h2.5M142.2 91.8h15v2.5M167.1 91.8h2.5" fill="none" stroke="#000080" stroke-width=".25"/>
<circle cx="157.2" cy="91.8" r=".5" fill="#000080"/>
<circle cx="157.2" cy="91.8" r=".5" fill="none" stroke="#000080" stroke-width=".2"/>
<path d="M57.3 39.3v2.5h32.4v-2.5M112.2 104.3h2.5M112.2 106.7h2.5M112.2 101.8h2.5M212.1 144.2h10M232.1 146.7h-2.5v10M39.8 191.7h-5v2.5M77.2 191.7h-4.9v2.5" fill="none" stroke="#000080" stroke-width=".25"/>
<circle cx="74.8" cy="41.8" r=".5" fill="#000080"/>
<circle cx="74.8" cy="41.8" r=".5" fill="none" stroke="#000080" stroke-width=".2"/>
<path d="M29.8 31.8v2.5h2.5M32.3 36.8h-2.5v2.5M54.8 179.2h-2.5v12.5h-2.5M59.8 164.2v2.5h-5v10" fill="none" stroke="#000080" stroke-width=".25"/>
<circle cx="52.3" cy="179.2" r=".5" fill="#000080"/>
<circle cx="52.3" cy="179.2" r=".5" fill="none" stroke="#000080" stroke-width=".2"/>
<path d="M37.3 164.2h15v15" fill="none" stroke="#000080" stroke-width=".25"/>
<circle cx="52.3" cy="179.2" r=".5" fill="#000080"/>
<circle cx="52.3" cy="179.2" r=".5" fill="none" stroke="#000080" stroke-width=".2"/>
<path d="M74.8 164.2h14.9v15h2.5M97.2 164.2v2.5h-5v10" fill="none" stroke="#000080" stroke-width=".25"/>
<circle cx="89.7" cy="179.2" r=".5" fill="#000080"/>
<circle cx="89.7" cy="179.2" r=".5" fill="none" stroke="#000080" stroke-width=".2"/>
<path d="M89.7 179.2v12.5h-2.5" fill="none" stroke="#000080" stroke-width=".25"/>
<circle cx="89.7" cy="179.2" r=".5" fill="#000080"/>
<circle cx="89.7" cy="179.2" r=".5" fill="none" stroke="#000080" stroke-width=".2"/>
<path d="M112.2 164.2h15v15h2.5M134.7 164.2v2.5h-5v10M114.7 191.7h-5v2.5" fill="none" stroke="#000080" stroke-width=".25"/>
<circle cx="127.2" cy="179.2" r=".5" fill="#000080"/>
<circle cx="127.2" cy="179.2" r=".5" fill="none" stroke="#000080" stroke-width=".2"/>
<path d="M127.2 179.2v12.5h-2.5" fill="none" stroke="#000080" stroke-width=".25"/>
<circle cx="127.2" cy="179.2" r=".5" fill="#000080"/>
<circle cx="127.2" cy="179.2" r=".5" fill="none" stroke="#000080" stroke-width=".2"/>
<path d="M164.6 69.3h12.5v5M112.2 84.3h2.5" fill="none" stroke="#000080" stroke-width=".25"/>
<circle cx="177.1" cy="69.3" r=".5" fill="#000080"/>
<circle cx="177.1" cy="69.3" r=".5" fill="none" stroke="#000080" stroke-width=".2"/>
<path d="M177.1 76.8v5h-12.5" fill="none" stroke="#000080" stroke-width=".25"/>
<circle cx="177.1" cy="81.8" r=".5" fill="#000080"/>
<circle cx="177.1" cy="81.8" r=".5" fill="none" stroke="#000080" stroke-width=".2"/>
<g font-size="2.2">
<text x="35.8" y="5.1">1</text>
<text x="104.3" y="5.1">2</text>
<text x="173.1" y="5.1">3</text>
<text x="241.6" y="5.1">4</text>
<text x="19.8" y="16.3">Power Circuit</text>
<text x="114.7" y="16.3">Programming</text>
<text x="167.1" y="16.3">Built in Switches</text>
<text x="184.3" y="21.3">1</text>
<text x="204.1" y="21.3">2</text>
<text x="231.7" y="21.3">1</text>
<text x="251.5" y="21.3">2</text>
<text x="4" y="29.2">A</text>
<text x="64.3" y="26.3">3</text>
<text x="69" y="27.6">VIN VOUT</text>
<text x="84.2" y="26.3">2</text>
<text x="184.2" y="28.8">3</text>
<text x="204.1" y="28.8">4</text>
<text x="231.6" y="28.8">3</text>
<text x="251.5" y="28.8">4</text>
<text x="273.7" y="29.2">A</text>
<text x="34.4" y="33.8">1</text>
<text x="72.3" y="30.8">GND</text>
<text x="74.3" y="34.7" transform="rotate(-90 74.3 34.7)">1</text>
<text x="141.4" y="30.1">RX</text>
<text x="141.4" y="32.6">TX</text>
<text x="141.4" y="35.1">VCC</text>
<text x="34.2" y="36.3">2</text>
<text x="141.4" y="37.6">GND</text>
<text x="12.3" y="61.3">Microcontroller circuit</text>
<text x="139.7" y="63.8">Lock control circuit</text>
<text x="202.1" y="63.8">Other peripherals</text>
<text x="71.7" y="71.3">2</text>
<text x="109.2" y="71.3">25</text>
<text x="76.5" y="72.5">3V3</text>
<text x="102" y="72.5">IO0</text>
<text x="102" y="77.5">IO4</text>
<text x="102.1" y="75">IO2</text>
<text x="109.2" y="73.8">24</text>
<text x="109.2" y="76.3">26</text>
<text x="183.9" y="75">1</text>
<text x="183.9" y="77.5">2</text>
<text x="228.8" y="72.5">R1</text>
<text x="228.8" y="75">R2</text>
<text x="228.8" y="77.5">R3</text>
<text x="4.1" y="82.2">B</text>
<text x="71.7" y="83.8">4</text>
<text x="71.8" y="81.3">5</text>
<text x="76.5" y="82.5">SENSOR VN</text>
<text x="100.9" y="82.5">IO12</text>
<text x="102.1" y="80">IO5</text>
<text x="109.2" y="78.8">29</text>
<text x="109.2" y="81.3">14</text>
<text x="109.2" y="83.8">16</text>
<text x="176.7" y="82.3" transform="rotate(-90 176.7 82.3)">2</text>
<text x="228.8" y="80">R4</text>
<text x="228.8" y="82.5">C1</text>
<text x="273.8" y="82.2">B</text>
<text x="76.5" y="85">SENSOR VP</text>
<text x="100.9" y="87.5">IO14</text>
<text x="101" y="85">IO13</text>
<text x="109.2" y="86.3">13</text>
<text x="109.2" y="88.8">23</text>
<text x="228.8" y="85">C2</text>
<text x="228.8" y="87.5">C3</text>
<text x="71.8" y="93.8">3</text>
<text x="76.5" y="95">EN</text>
<text x="100.9" y="92.5">IO16</text>
<text x="100.9" y="95">IO17</text>
<text x="101" y="90">IO15</text>
<text x="109.2" y="91.3">27</text>
<text x="109.2" y="93.8">28</text>
<text x="169.3" y="91.3">1</text>
<text x="100.9" y="100">IO19</text>
<text x="101" y="97.5">IO18</text>
<text x="109.2" y="96.3">30</text>
<text x="109.2" y="98.8">31</text>
<text x="109.2" y="101.3">33</text>
<text x="176.7" y="97.2" transform="rotate(-90 176.7 97.2)">3</text>
<text x="70.6" y="103.8">32</text>
<text x="76.5" y="105">NC</text>
<text x="100.9" y="105">IO22</text>
<text x="101" y="107.5">IO23</text>
<text x="101.1" y="102.5">IO21</text>
<text x="109.2" y="103.8">36</text>
<text x="109.2" y="106.3">37</text>
<text x="228.8" y="105">1</text>
<text x="228.8" y="107.5">2</text>
<text x="70.6" y="111.3">34</text>
<text x="70.7" y="113.7">35</text>
<text x="76.5" y="112.5">RXD0</text>
<text x="100.9" y="112.5">IO26</text>
<text x="101" y="110">IO25</text>
<text x="109.2" y="108.8">10</text>
<text x="109.2" y="111.3">11</text>
<text x="109.2" y="113.7">12</text>
<text x="228.8" y="110">3</text>
<text x="228.8" y="112.5">4</text>
<text x="76.5" y="115">TXD0</text>
<text x="100.9" y="115">IO27</text>
<text x="100.9" y="117.5">IO32</text>
<text x="101" y="120">IO33</text>
<text x="109.2" y="116.2">8</text>
<text x="109.2" y="118.7">9</text>
<text x="228.8" y="115">5</text>
<text x="228.8" y="117.5">6</text>
<text x="228.8" y="120">7</text>
<text x="70.6" y="123.7">20</text>
<text x="77" y="125">CLK</text>
<text x="100.9" y="122.5">IO34</text>
<text x="101" y="125">IO35</text>
<text x="109.2" y="121.2">6</text>
<text x="109.2" y="123.7">7</text>
<text x="228.8" y="122.5">8</text>
<text x="70.6" y="126.2">22</text>
<text x="70.6" y="131.2">17</text>
<text x="70.8" y="128.7">21</text>
<text x="76.5" y="127.5">SD1</text>
<text x="76.5" y="130">SD0</text>
<text x="100.7" y="130">GND</text>
<text x="109.2" y="128.7">1</text>
<text x="109.2" y="131.2">15</text>
<text x="4.1" y="135.3">C</text>
<text x="70.6" y="136.2">19</text>
<text x="70.6" y="133.7">18</text>
<text x="76.5" y="137.5">CMD</text>
<text x="76.5" y="132.5">SD2</text>
<text x="76.5" y="135">SD3</text>
<text x="100.7" y="132.5">GND</text>
<text x="100.7" y="135">GND</text>
<text x="100.7" y="137.5">GND</text>
<text x="109.2" y="133.7">38</text>
<text x="109.2" y="136.2">39</text>
<text x="273.8" y="135.3">C</text>
<text x="234" y="143.7">2</text>
<text x="234.2" y="146.2">1</text>
<text x="19.8" y="156.2">Buttons</text>
<text x="61.5" y="177.4">1</text>
<text x="61.5" y="179.9">2</text>
<text x="99" y="177.4">1</text>
<text x="99" y="179.9">2</text>
<text x="136.4" y="177.4">1</text>
<text x="136.4" y="179.9">2</text>
<text x="4.1" y="188.3">D</text>
<text x="185.9" y="191.1">Title</text>
<text x="273.7" y="188.3">D</text>
<text x="185.9" y="198.6">Size</text>
<text x="187.1" y="202.4">Letter</text>
<text x="198.3" y="198.6">Number</text>
<text x="248.3" y="198.6">Revision</text>
<text x="185.9" y="206.1">Date:</text>
<text x="185.9" y="208.6">File:</text>
<text x="197.1" y="206.1">5/03/2023</text>
<text x="197.1" y="208.6">C:\Users\..\schematic.SchDoc</text>
<text x="235.8" y="208.6">Drawn By: Anuki Pasqual</text>
<text x="235.8" y="206.1">Sheet</text>
<text x="242.5" y="206.1">of</text>
<text x="35.8" y="212.4">1</text>
<text x="104.3" y="212.4">2</text>
<text x="173.1" y="212.4">3</text>
<text x="241.6" y="212.4">4</text>
</g>
<g font-size="2.2" fill="#800000">
<text x="50.3" y="23.8">VIN</text>
<text x="95.4" y="23.8">3V3</text>
<text x="120.4" y="23.8">3V3</text>
<text x="27.8" y="28.8">VIN</text>
<text x="127.2" y="28.8">TXD</text>
<text x="209.6" y="28.8">BOOT</text>
<text x="257" y="28.8">EN</text>
<text x="127.2" y="31.3">RXD</text>
<text x="27.4" y="46.3">GND</text>
<text x="72.3" y="51.3">GND</text>
<text x="129.8" y="48.8">GND</text>
<text x="174.7" y="51.3">GND</text>
<text x="222.2" y="51.3">GND</text>
<text x="27.9" y="66.3">3V3</text>
<text x="117.2" y="71.3">BOOT</text>
<text x="175.1" y="66.3">VIN</text>
<text x="217.1" y="71.3">R1</text>
<text x="217.1" y="73.8">R2</text>
<text x="217.1" y="76.3">R3</text>
<text x="114.7" y="83.8">WAKEUP</text>
<text x="217.1" y="78.8">R4</text>
<text x="217.1" y="81.3">C1</text>
<text x="217.1" y="83.8">C2</text>
<text x="114.7" y="88.8">LOCK_CTRL</text>
<text x="217.1" y="86.3">C3</text>
<text x="39.8" y="93.8">EN</text>
<text x="114.7" y="91.3">LOCK_R</text>
<text x="114.7" y="93.8">LOCK_G</text>
<text x="142.2" y="91.3">LOCK_CTRL</text>
<text x="27.4" y="96.3">GND</text>
<text x="114.7" y="96.3">WIFI_R</text>
<text x="114.7" y="98.8">WIFI_G</text>
<text x="114.7" y="101.3">BUZZER</text>
<text x="114.7" y="103.8">RESET_PW</text>
<text x="114.7" y="106.3">WIFI_CONF</text>
<text x="212.1" y="103.8">LOCK_R</text>
<text x="44.9" y="113.7">GND</text>
<text x="57.3" y="111.3">RXD</text>
<text x="57.3" y="113.7">TXD</text>
<text x="114.7" y="113.7">C3</text>
<text x="114.7" y="111.3">C2</text>
<text x="114.7" y="108.8">C1</text>
<text x="174.7" y="111.3">GND</text>
<text x="212.1" y="108.8">LOCK_G</text>
<text x="212.1" y="113.7">WIFI_R</text>
<text x="114.7" y="118.7">R4</text>
<text x="114.7" y="116.2">R3</text>
<text x="212.1" y="118.7">WIFI_G</text>
<text x="114.7" y="121.2">R1</text>
<text x="114.7" y="123.7">R2</text>
<text x="257.1" y="121.2">GND</text>
<text x="212.1" y="143.7">BUZZER</text>
<text x="117.3" y="146.2">GND</text>
<text x="57.9" y="161.2">3V3</text>
<text x="95.4" y="161.2">3V3</text>
<text x="132.8" y="161.2">3V3</text>
<text x="37.3" y="163.7">RESET_PW</text>
<text x="74.8" y="163.7">WIFI_CONF</text>
<text x="112.2" y="163.7">WAKEUP</text>
<text x="227.2" y="163.7">GND</text>
<text x="32.4" y="201.1">GND</text>
<text x="69.8" y="201.1">GND</text>
<text x="107.3" y="201.1">GND</text>
</g>
<g font-size="2.2" fill="#000080">
<text x="67.3" y="23.8">U1</text>
<text x="186.9" y="18.8">BOOT</text>
<text x="234.6" y="18.8">EN</text>
<text x="139.7" y="26.3">PROG</text>
<text x="37" y="31.1">POWER</text>
<text x="59.5" y="35.3">C1</text>
<text x="92" y="35.3">C2</text>
<text x="186.9" y="33.8">1825910-6</text>
<text x="234.3" y="33.8">1825910-6</text>
<text x="37" y="41.6">Power in</text>
<text x="59.5" y="37.8">22uF</text>
<text x="67.3" y="39.3">LD1117V33C</text>
<text x="92" y="37.8">22uF</text>
<text x="139.7" y="41.3">FTDI</text>
<text x="184.4" y="36.6">C3</text>
<text x="231.8" y="36.6">C4</text>
<text x="184.6" y="43.8">0.1uF</text>
<text x="231.8" y="43.6">0.1uF</text>
<text x="74.8" y="68.8">MD1</text>
<text x="182.1" y="71.3">LOCK</text>
<text x="227.1" y="68.8">KEYPAD</text>
<text x="22.1" y="77.8">C5</text>
<text x="32" y="77.8">C6</text>
<text x="167.4" y="76">D1</text>
<text x="22.3" y="81.3">22uF</text>
<text x="32" y="80.3">0.1uF</text>
<text x="48" y="83.5">R1</text>
<text x="159.6" y="78.8">Diode 1N4002</text>
<text x="182.1" y="81.3">LOCK</text>
<text x="48" y="86">10k</text>
<text x="179.6" y="86">Q1</text>
<text x="179.6" y="88.5">IRL520NPBF</text>
<text x="159.4" y="94.5">220</text>
<text x="159.4" y="90.5">R3</text>
<text x="227.1" y="91.3">Keypad</text>
<text x="49.5" y="100.2">C7</text>
<text x="159.6" y="101.3">100k</text>
<text x="159.6" y="98.8">R4</text>
<text x="227.1" y="101.3">LED</text>
<text x="49.5" y="102.7">1uF</text>
<text x="159.6" y="103.8">Res2</text>
<text x="246.8" y="110.5">R2</text>
<text x="246.8" y="114.5">330</text>
<text x="227.1" y="126.2">LEDs</text>
<text x="74.8" y="141.2">ESP32-WROOM-32D</text>
<text x="224.3" y="143">R5</text>
<text x="236.1" y="138.5">LS1</text>
<text x="224.3" y="146.9">220</text>
<text x="236.1" y="153.9">Buzzer</text>
<text x="59.8" y="173.7">PW</text>
<text x="97.2" y="173.7">WIFI</text>
<text x="134.7" y="173.7">WAKE</text>
<text x="59.8" y="183.6">PW reset button</text>
<text x="97.2" y="183.6">WiFi config button</text>
<text x="134.7" y="183.6">Sleep wake up button</text>
<text x="42" y="190.4">R6</text>
<text x="79.5" y="190.4">R7</text>
<text x="116.9" y="190.4">R8</text>
<text x="42" y="194.4">10k</text>
<text x="79.5" y="194.4">10k</text>
<text x="116.9" y="194.4">10k</text>
<text x="199.6" y="193.6">Package Delivery Safe Box</text>
</g>
</svg>
